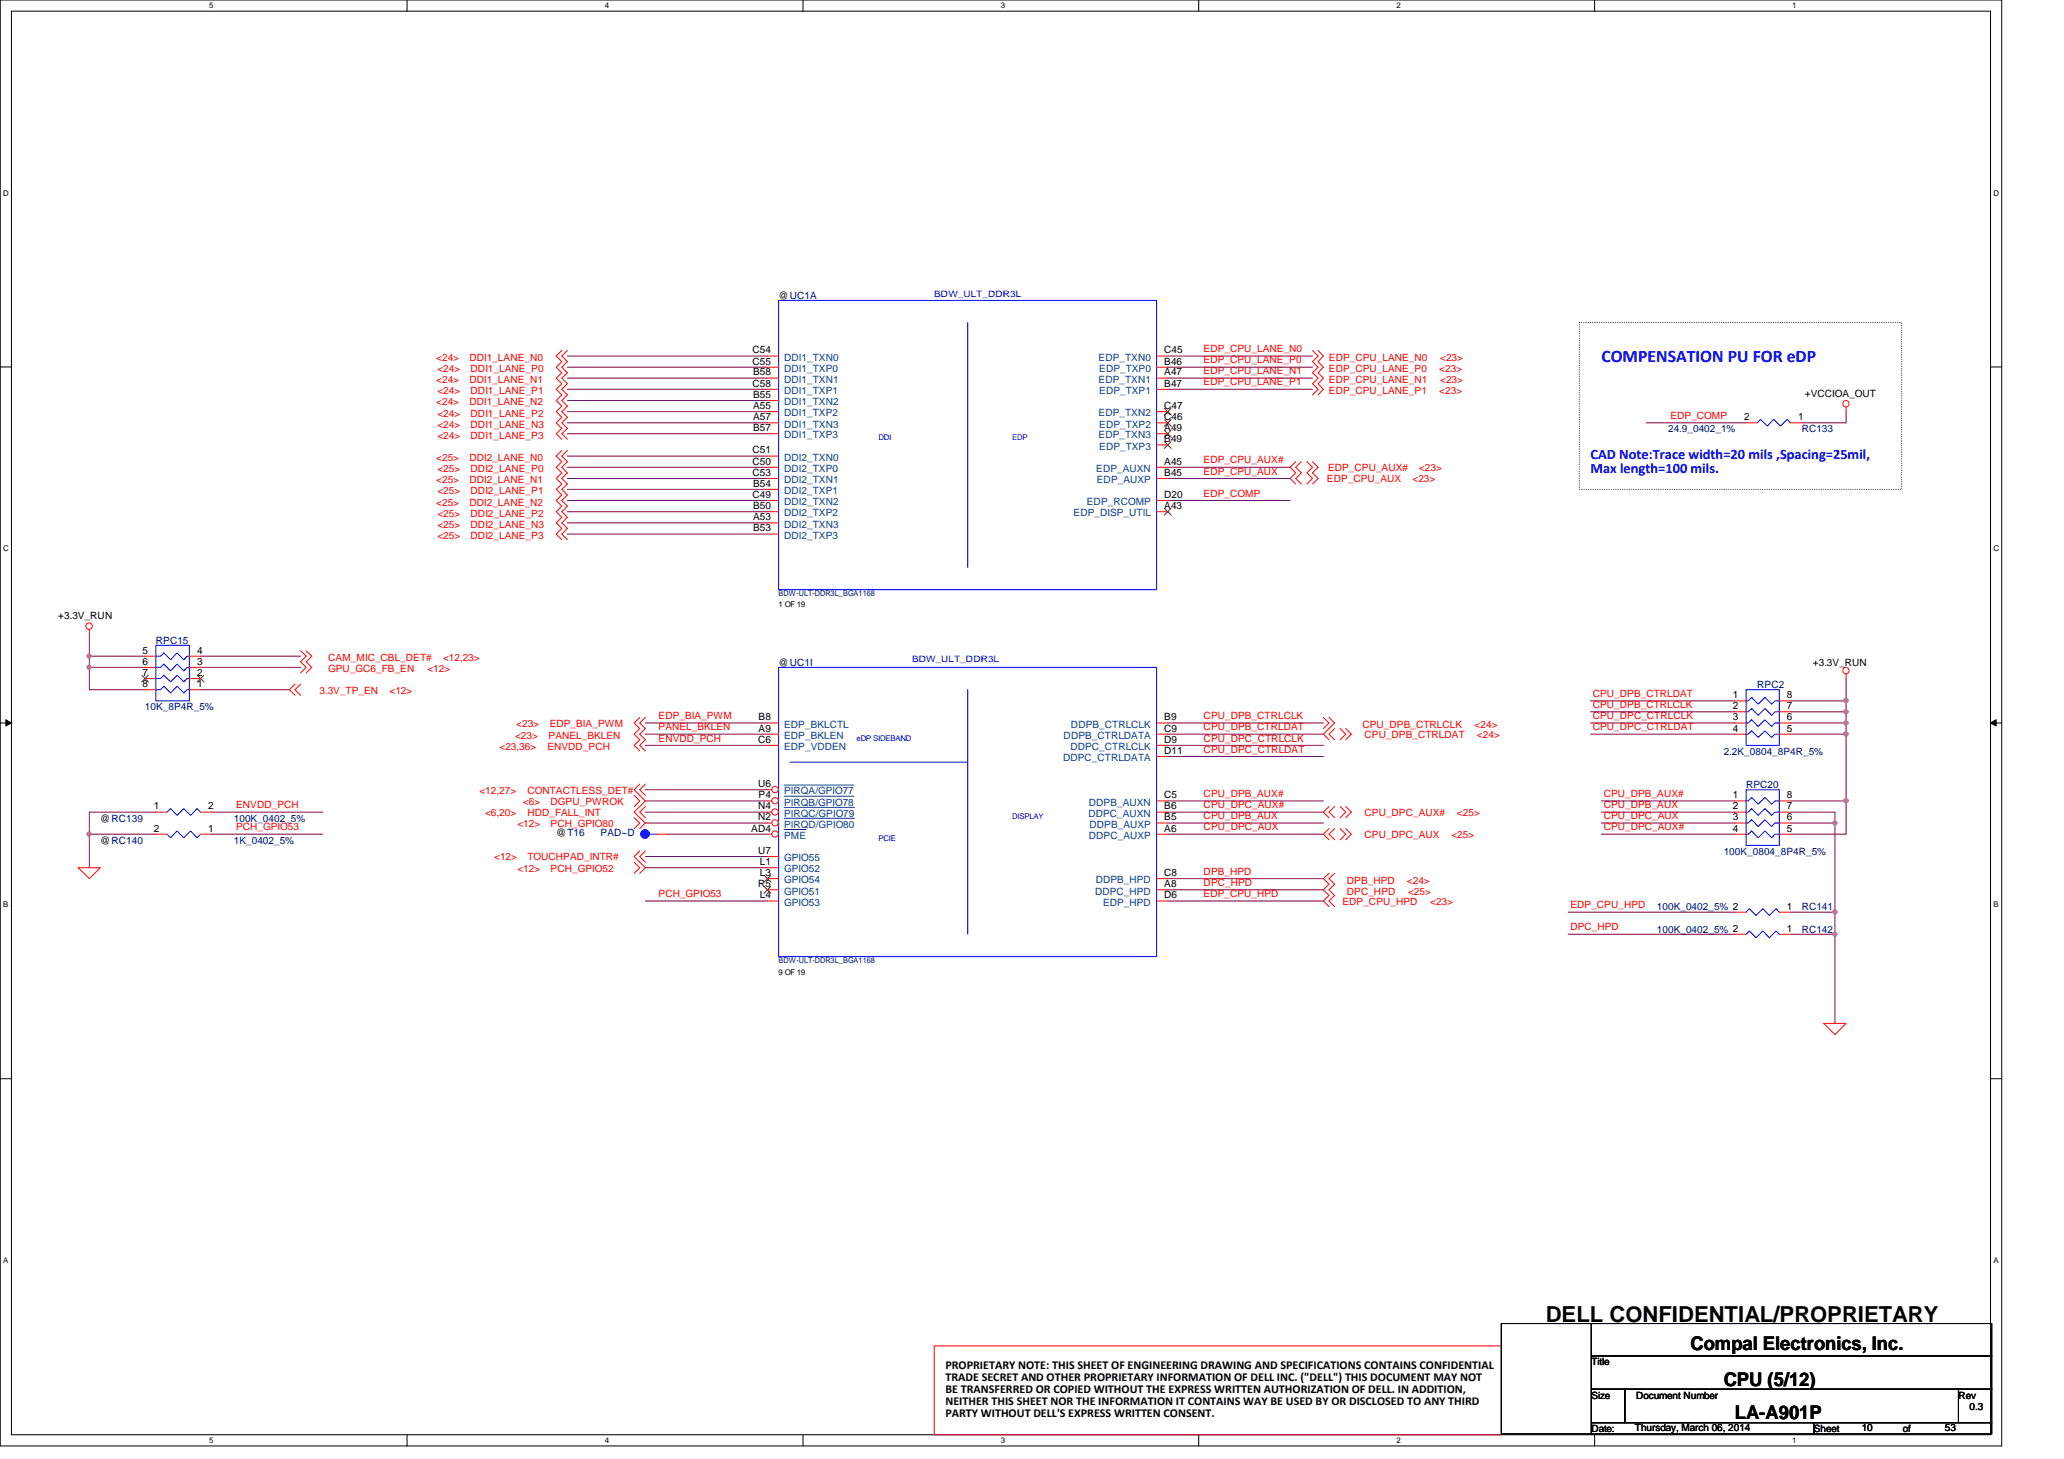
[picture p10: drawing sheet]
<svg xmlns="http://www.w3.org/2000/svg" width="297mm" height="210mm" viewBox="0 0 297 210" stroke-linecap="round" stroke-linejoin="round" font-family="sans-serif">
<path d="M0 0h288.1v208h-288.1zM1.6 1.6h284.9v204.8h-284.9z" fill="none" stroke="#000" stroke-width=".14"/>
<g fill="#fff">
<path d="M30.1 .2h.6v1.2h-.6z"/>
<path d="M30.1 206.6h.6v1.2h-.6z"/>
</g>
<path d="M58.6 0v1.6M58.6 206.4v1.6" fill="none" stroke="#000" stroke-width=".14"/>
<g fill="#fff">
<path d="M87 .2h.6v1.2h-.6z"/>
<path d="M87 206.6h.6v1.2h-.6z"/>
</g>
<path d="M115.6 0v1.6M115.6 206.4v1.6" fill="none" stroke="#000" stroke-width=".14"/>
<g fill="#fff">
<path d="M144 .2h.6v1.2h-.6z"/>
<path d="M144 206.6h.6v1.2h-.6z"/>
</g>
<path d="M172.5 0v1.6M172.5 206.4v1.6" fill="none" stroke="#000" stroke-width=".14"/>
<g fill="#fff">
<path d="M201 .2h.5v1.2h-.5z"/>
<path d="M201 206.6h.5v1.2h-.5z"/>
</g>
<path d="M229.5 0v1.6M229.5 206.4v1.6" fill="none" stroke="#000" stroke-width=".14"/>
<g fill="#fff">
<path d="M257.9 .2h.6v1.2h-.6z"/>
<path d="M257.9 206.6h.6v1.2h-.6z"/>
<path d="M.5 27.2h.7v1.2h-.7z"/>
<path d="M286.9 27.2h.8v1.2h-.8z"/>
<path d="M.5 78.4h.7v1.1h-.7z"/>
<path d="M286.9 78.4h.8v1.1h-.8z"/>
</g>
<path d="M0 52.8h1.6M286.5 52.8h1.6" fill="none" stroke="#000" stroke-width=".14"/>
<g fill="#fff">
<path d="M.5 129.6h.7v1.2h-.7z"/>
<path d="M286.9 129.6h.7v1.2h-.7z"/>
</g>
<path d="M0 104h1.6M.8 103.5l.8 .5-.8 .4zM286.5 104h1.6M286.5 104l.8-.5v.9z" fill="none" stroke="#000" stroke-width=".14"/>
<path d="M.8 103.5l.8 .5-.8 .4zM286.5 104l.8-.5v.9z" fill="#000"/>
<g fill="#fff">
<path d="M.5 180.8h.7v1.1h-.7z"/>
<path d="M286.9 180.8h.7v1.1h-.7z"/>
</g>
<path d="M177.7 132.8h.1M0 155.2h1.6M286.5 155.2h1.6" fill="none" stroke="#000" stroke-width=".14"/>
<path d="M227.3 46.4h46.4v24h-46.4z" fill="none" stroke="#000" stroke-width=".14" stroke-dasharray="0 .3"/>
<path d="M134.4 193.6h81.7v12.8h-81.7z" fill="none" stroke="#f00" stroke-width=".14"/>
<path d="M12.9 91.2v3.2" fill="none" stroke="#800040" stroke-width=".14"/>
<circle cx="12.8" cy="94.4" r=".3" fill="#f0f"/>
<circle cx="12.8" cy="94.4" r=".3" fill="none" stroke="#f0f" stroke-width=".14"/>
<g fill="none" stroke="#800040" stroke-width=".14">
<path d="M81.7 51.2h28.7M81.7 54.4h28.7M81.7 57.6h28.7M81.7 52.8h28.7M81.7 56h28.7M81.7 59.2h28.7M168.1 51.2h20.8M168.1 54.4h20.8M168.1 52.8h20.8M168.1 56h20.8M265.7 59.2v1.6h-6.4M81.7 60.8h28.7"/>
<path d="M81.7 62.4h28.7M81.7 65.6h28.7M81.7 68.8h28.7M81.7 67.2h28.7M81.7 70.4h28.7M168.1 72h17.6M168.1 68.8h17.6M168.1 67.2h17.6M236.9 60.8h14.4M12.9 99.2h8M20.9 94.4h-8v1.6M22.4 116.8h-9.5v3.2"/>
<path d="M30.4 116.8h16M92.9 113.6h17.5M92.9 104h17.5M92.9 107.2h17.5M168.1 118.4h22.4M168.1 115.2h22.4M168.1 104h22.4M168.1 105.6h22.4M168.1 116.8h22.4M168.1 107.2h22.4M168.1 108.8h22.4M30.4 120h16"/>
<path d="M92.9 129.6h17.5M168.1 129.6h22.4M168.1 120h22.4M168.1 126.4h22.4M168.1 128h22.4"/>
</g>
<circle cx="12.8" cy="120" r=".3" fill="#f0f"/>
<circle cx="12.8" cy="120" r=".3" fill="none" stroke="#f0f" stroke-width=".14"/>
<g fill="none" stroke="#800040" stroke-width=".14">
<path d="M81.7 72h28.7M81.7 75.2h28.7M81.7 73.6h28.7M81.7 76.8h28.7M92.9 105.6h17.5M92.9 116.8h17.5M92.9 118.4h17.5M92.9 115.2h17.5M265.7 102.4v1.6h-8M22.4 120h-9.5v4.8M92.9 123.2h17.5M92.9 124.8h17.5"/>
<path d="M96.1 120h14.3"/>
</g>
<circle cx="265.7" cy="102.4" r=".31" fill="#f0f"/>
<circle cx="265.7" cy="102.4" r=".31" fill="none" stroke="#f0f" stroke-width=".14"/>
<path d="M265.7 97.6v3.2h-8M257.7 102.4h8" fill="none" stroke="#800040" stroke-width=".14"/>
<circle cx="265.7" cy="100.8" r=".31" fill="#f0f"/>
<circle cx="265.7" cy="100.8" r=".31" fill="none" stroke="#f0f" stroke-width=".14"/>
<path d="M265.7 104v1.6" fill="none" stroke="#800040" stroke-width=".14"/>
<circle cx="265.7" cy="105.6" r=".32" fill="#f0f"/>
<circle cx="265.7" cy="105.6" r=".32" fill="none" stroke="#f0f" stroke-width=".14"/>
<circle cx="265.7" cy="104" r=".31" fill="#f0f"/>
<circle cx="265.7" cy="104" r=".31" fill="none" stroke="#f0f" stroke-width=".14"/>
<path d="M228.9 104h20.8M228.9 105.6h20.8M257.7 105.6h8v9.6M264.1 116.8v1.6M265.7 100.8v1.6M225.7 131.2h24M225.7 134.4h24M257.7 131.2h6.4v3.2h-6.4" fill="none" stroke="#800040" stroke-width=".14"/>
<circle cx="264.1" cy="134.4" r=".3" fill="#f0f"/>
<circle cx="264.1" cy="134.4" r=".3" fill="none" stroke="#f0f" stroke-width=".14"/>
<circle cx="264.1" cy="131.2" r=".3" fill="#f0f"/>
<circle cx="264.1" cy="131.2" r=".3" fill="none" stroke="#f0f" stroke-width=".14"/>
<path d="M230.5 116.8h19.2M230.5 118.4h19.2M230.5 115.2h19.2M257.7 115.2h8v4.8h-8M230.5 120h19.2M264.1 134.4v12.8" fill="none" stroke="#800040" stroke-width=".14"/>
<circle cx="265.7" cy="115.2" r=".31" fill="#f0f"/>
<circle cx="265.7" cy="115.2" r=".31" fill="none" stroke="#f0f" stroke-width=".14"/>
<path d="M257.7 116.8h6.4M257.7 118.4h6.4v12.8" fill="none" stroke="#800040" stroke-width=".14"/>
<circle cx="264.1" cy="118.4" r=".3" fill="#f0f"/>
<circle cx="264.1" cy="118.4" r=".3" fill="none" stroke="#f0f" stroke-width=".14"/>
<path d="M20.9 96h-8v3.2M28.9 94.4h14.4M28.9 96h14.4M28.9 99.2h12.8M228.9 100.8h20.8M228.9 102.4h20.8" fill="none" stroke="#800040" stroke-width=".14"/>
<circle cx="12.8" cy="96" r=".3" fill="#f0f"/>
<circle cx="12.8" cy="96" r=".3" fill="none" stroke="#f0f" stroke-width=".14"/>
<g fill="none" stroke="#f00" stroke-width=".14">
<path d="M80.9 50.4l-.9 .8 .9 .8-.9 .8 .9 .8-.9 .8 .9 .8-.9 .8 .9 .8-.9 .8 .9 .8-.9 .8 .9 .8-.9 .8 .9 .8-.9 .8 .9 .8M81.7 50.4l-.8 .8 .8 .8-.8 .8 .8 .8-.8 .8 .8 .8-.8 .8 .8 .8-.8 .8 .8 .8-.8 .8 .8 .8-.8 .8 .8 .8-.8 .8 .8 .8M110.4 51.2h1.7M110.4 52.8h1.7M110.4 54.4h1.7M110.4 56h1.7M110.4 57.6h1.7M110.4 59.2h1.7M166.5 52.8h1.6M166.5 51.2h1.6M166.5 54.4h1.6M166.5 56h1.6"/>
<path d="M166.5 59.2h1.6M188.9 50.4l.8 .8-.8 .8 .8 .8-.8 .8 .8 .8-.8 .8 .8 .8-.8 .8M189.7 50.4l.8 .8-.8 .8 .8 .8-.8 .8 .8 .8-.8 .8 .8 .8-.8 .8M265.7 58.6v.6M80.9 64.8l-.9 .8 .9 .8-.9 .8 .9 .8-.9 .8 .9 .8-.9 .8 .9 .8-.9 .8 .9 .8-.9 .8 .9 .8-.9 .8 .9 .8-.9 .8 .9 .8M81.7 64.8l-.8 .8 .8 .8-.8 .8 .8 .8-.8 .8 .8 .8-.8 .8 .8 .8-.8 .8 .8 .8-.8 .8 .8 .8-.8 .8 .8 .8-.8 .8 .8 .8M110.4 60.8h1.7M110.4 62.4h1.7M110.4 70.4h1.7M110.4 67.2h1.7M110.4 65.6h1.7M110.4 68.8h1.7"/>
<path d="M110.4 72h1.7M110.4 73.6h1.7M110.4 75.2h1.7M110.4 76.8h1.7M166.5 60.8h1.6M166.5 62.4h1.6M166.5 64h1.6M166.5 68.8h1.6M166.5 67.2h1.6M166.5 72h1.6M166.5 73.6h1.6M186.5 66.4l-.8 .8 .8 .8-.8 .8 .8 .8"/>
<path d="M187.3 66.4l-.8 .8 .8 .8-.8 .8 .8 .8M188.1 66.4l.8 .8-.8 .8 .8 .8-.8 .8M188.9 66.4l.8 .8-.8 .8 .8 .8-.8 .8M12.9 90.6v.6M42.5 98.4l-.8 .8 .8 .8M43.3 98.4l-.8 .8 .8 .8M43.3 93.6l.8 .8-.8 .8 .8 .8-.8 .8M44.1 93.6l.8 .8-.8 .8 .8 .8-.8 .8M265.7 97v.6M91.3 117.6l.8 .8-.8 .8M91.3 114.4l.8 .8-.8 .8M92.1 103.2l-.8 .8 .8 .8-.8 .8 .8 .8-.8 .8 .8 .8"/>
<path d="M92.1 112.8l-.8 .8 1.6 1.6-1.6 1.6 1.6 1.6-.8 .8M92.9 103.2l-.8 .8 .8 .8-.8 .8 .8 .8-.8 .8 .8 .8M92.9 112.8l-.8 .8 .8 .8M92.9 116l-.8 .8 .8 .8M190.5 103.2l.8 .8-.8 .8M191.3 103.2l.8 .8-1.6 1.6 .8 .8M191.3 116l-.8 .8 .8 .8M191.3 119.2l-.8 .8 .8 .8M192.1 116l-.8 .8 .8 .8M192.1 119.2l-.8 .8 .8 .8M192.1 104.8l-.8 .8 .8 .8M192.9 116l.8 .8-.8 .8"/>
<path d="M192.9 119.2l.8 .8-.8 .8M192.9 104.8l.8 .8-.8 .8M193.7 116l.8 .8-.8 .8M193.7 119.2l.8 .8-.8 .8M193.7 104.8l.8 .8-.8 .8M249.7 115.2h1.6M249.7 116.8h1.6M249.7 118.4h1.6M256.1 118.4h1.6M256.1 116.8h1.6M256.1 115.2h1.6M11.3 124.8h3.1l-1.5 1.6z"/>
<path d="M22.4 120h1.6M28.9 120h1.5M91.3 124l.8 .8-.8 .8M92.1 122.4l-.8 .8 1.6 1.6-.8 .8M92.9 122.4l-.8 .8 .8 .8M191.3 125.6l-.8 .8 .8 .8-.8 .8 .8 .8-.8 .8 .8 .8M192.1 125.6l-.8 .8 .8 .8-.8 .8 .8 .8-.8 .8 .8 .8M249.7 120h1.6M249.7 131.2h1.6M249.7 134.4h1.6M256.1 120h1.6M256.1 131.2h1.6"/>
<path d="M256.1 134.4h1.6M262.5 147.2h3.2l-1.6 1.6z"/>
<circle cx="265.6" cy="58.1" r=".46"/>
<circle cx="12.8" cy="90.1" r=".47"/>
<circle cx="265.6" cy="96.5" r=".46"/>
</g>
<path d="M216.1 190.4h12.9v15.9h-12.9zM229 190.4h57.6v4.7h-57.6zM229 195.1h57.6v4.8h-57.6zM229 199.9h4.8v4.8h-4.8zM233.8 199.9h48.1v4.8h-48.1zM281.9 199.9h4.7v4.8h-4.7zM229 204.7h32v1.6h-32zM261 204.7h25.6v1.6h-25.6z" fill="none" stroke="#000" stroke-width=".14"/>
<g fill="none" stroke="#00f" stroke-width=".14">
<path d="M112.1 43.2h54.4v41.6h-54.4zM139.3 46.4v35.2M251.3 113.6h4.8v8h-4.8zM251.3 116.8h.3l.5-.5 .9 1 1-1 1 1 .4-.5h.7M252.1 114.7l-.2 .2M252.1 116.3l-.2 .2M252.1 117.9l-.2 .2M256.1 115.2h-.7l-.4 .5-1-1-1 1-.9-1-.5 .5h-.3M256.1 118.4h-.7l-.4 .5-1-1-1 1-.9-1-.5 .5h-.3M24 120l.5 .5 1-1 1 1 .9-1 1 1 .5-.5M251.3 131.2l.5-.5 .9 1 1-1 .9 1 1-1 .5 .5M251.3 134.4l.5-.5 .9 1 1-1 .9 1 1-1 .5 .5"/>
<path d="M251.3 120h.3l.5-.5 .9 1 1-1 1 1 .4-.5h.7"/>
</g>
<path d="M167.6 58.8l1 .9M168.5 58.8l-.9 .9M167.6 60.4l1 .9M167.6 61.9l1 1M167.6 63.5l1 1M167.6 73.2l1 .9M168.5 60.4l-.9 .9M168.5 61.9l-.9 1M168.5 63.5l-.9 1M168.5 73.2l-.9 .9" fill="none" stroke="#804000" stroke-width=".14"/>
<circle cx="92.8" cy="120" r=".63" fill="#00f"/>
<g fill="none" stroke="#00f" stroke-width=".14">
<path d="M112.1 96h54.4v41.6h-54.4zM139.3 99.2v35.2M251.3 99.2h4.8v8h-4.8zM24 116.8l.5-.5 1 1 1-1 .9 1 1-1 .5 .5M113.7 109.6h25.6M251.3 105.6h.3l.5-.4 .9 .9 1-.9 1 .9 .4-.5h.7M251.3 100.8h.3l.5-.5 .9 1 1-1 1 1 .4-.5h.7M251.3 102.4h.3l.5-.5 .9 1 1-1 1 1 .4-.5h.7M251.3 104h.3l.5-.5 .9 1 1-1 1 1 .4-.5h.7M252.1 100.3l-.2 .2M252.1 101.9l-.2 .2M252.1 103.5l-.2 .2"/>
<path d="M93.5 120h.9"/>
<circle cx="92.8" cy="120" r=".63"/>
</g>
<g fill="none" stroke="#f00" stroke-width=".14">
<path d="M22.4 116.8h1.6M28.9 116.8h1.5M110.4 105.6h1.7M166.5 116.8h1.6M166.5 118.4h1.6M249.7 100.8h1.6M249.7 102.4h1.6M249.7 104h1.6M249.7 105.6h1.6M256.1 105.6h1.6M256.1 104h1.6M256.1 102.4h1.6"/>
<path d="M256.1 100.8h1.6M94.4 120h1.7M110.4 129.6h1.7M110.4 128h1.7M110.4 126.4h1.7M110.4 124.8h1.7M110.4 123.2h1.7M166.5 120h1.6"/>
</g>
<path d="M110 127.6l1 .9M110 125.9l1 1M110.9 127.6l-1 .9M110.9 125.9l-1 1" fill="none" stroke="#804000" stroke-width=".14"/>
<circle cx="111.5" cy="120" r=".46" fill="#fff"/>
<g fill="none" stroke="#f00" stroke-width=".14">
<path d="M110.4 120h.7"/>
<circle cx="111.5" cy="120" r=".46"/>
</g>
<path d="M112.9 119.3h3.1" fill="none" stroke="#004080" stroke-width=".14"/>
<circle cx="111.5" cy="118.4" r=".46" fill="#fff"/>
<g fill="none" stroke="#f00" stroke-width=".14">
<path d="M110.4 118.4h.7"/>
<circle cx="111.5" cy="118.4" r=".46"/>
</g>
<path d="M112.9 117.7h10.1" fill="none" stroke="#004080" stroke-width=".14"/>
<circle cx="111.5" cy="116.8" r=".46" fill="#fff"/>
<g fill="none" stroke="#f00" stroke-width=".14">
<path d="M110.4 116.8h.7M110.4 107.2h1.7M110.4 104h1.7M166.5 104h1.6M166.5 105.6h1.6M166.5 107.2h1.6M166.5 108.8h1.6M166.5 115.2h1.6M166.5 126.4h1.6M166.5 129.6h1.6M166.5 128h1.6"/>
<circle cx="111.5" cy="116.8" r=".46"/>
</g>
<path d="M112.9 116.2h10.1" fill="none" stroke="#004080" stroke-width=".14"/>
<circle cx="111.5" cy="113.6" r=".46" fill="#fff"/>
<g fill="none" stroke="#f00" stroke-width=".14">
<path d="M110.4 113.6h.7"/>
<circle cx="111.5" cy="113.6" r=".46"/>
</g>
<path d="M112.9 112.9h10" fill="none" stroke="#004080" stroke-width=".14"/>
<circle cx="111.5" cy="115.2" r=".46" fill="#fff"/>
<g fill="none" stroke="#f00" stroke-width=".14">
<path d="M251.3 60.8h1.6M257.7 60.8h1.6M20.9 94.4h1.5M20.9 96h1.5M20.9 97.6h1.5M20.9 99.2h1.5M27.3 99.2h1.6M27.3 97.6h1.6M27.3 96h1.6M27.3 94.4h1.6M110.4 115.2h.7"/>
<circle cx="111.5" cy="115.2" r=".46"/>
</g>
<path d="M112.9 114.6h10" fill="none" stroke="#004080" stroke-width=".14"/>
<path d="M252.9 60.8l.5-.5 .9 1 1-1 .9 1 1-1 .5 .5M22.4 92.8h4.9v8h-4.9zM22.4 97.6h.7l.5-.4 .9 .9 1-.9 1 .9 .4-.5h.4M22.4 94.4h.7l.5-.5 .9 1 1-1 1 1 .4-.5h.4M22.4 99.2h.7l.5-.5 .9 1 1-1 1 1 .4-.5h.4M22.4 96h.7l.5-.5 .9 1 1-1 1 1 .4-.5h.4M26.6 99.5l-.1 .2M26.6 98l-.1 .1M26.6 96.4l-.1 .1" fill="none" stroke="#00f" stroke-width=".14"/>
<path d="M20.4 97.2l1 .9M21.3 97.2l-.9 .9M28.4 97.2l1 .9M29.3 97.2l-.9 .9" fill="none" stroke="#804000" stroke-width=".14"/>
<circle cx="12.8" cy="94.4" r=".3" fill="#f0f"/>
<circle cx="12.8" cy="94.4" r=".3" fill="none" stroke="#f0f" stroke-width=".14"/>
<circle cx="12.8" cy="120" r=".3" fill="#f0f"/>
<circle cx="12.8" cy="120" r=".3" fill="none" stroke="#f0f" stroke-width=".14"/>
<circle cx="265.7" cy="102.4" r=".31" fill="#f0f"/>
<circle cx="265.7" cy="102.4" r=".31" fill="none" stroke="#f0f" stroke-width=".14"/>
<circle cx="265.7" cy="100.8" r=".31" fill="#f0f"/>
<circle cx="265.7" cy="100.8" r=".31" fill="none" stroke="#f0f" stroke-width=".14"/>
<circle cx="265.7" cy="105.6" r=".32" fill="#f0f"/>
<circle cx="265.7" cy="105.6" r=".32" fill="none" stroke="#f0f" stroke-width=".14"/>
<circle cx="265.7" cy="104" r=".31" fill="#f0f"/>
<circle cx="265.7" cy="104" r=".31" fill="none" stroke="#f0f" stroke-width=".14"/>
<circle cx="264.1" cy="134.4" r=".3" fill="#f0f"/>
<circle cx="264.1" cy="134.4" r=".3" fill="none" stroke="#f0f" stroke-width=".14"/>
<circle cx="264.1" cy="131.2" r=".3" fill="#f0f"/>
<circle cx="264.1" cy="131.2" r=".3" fill="none" stroke="#f0f" stroke-width=".14"/>
<circle cx="265.7" cy="115.2" r=".31" fill="#f0f"/>
<circle cx="265.7" cy="115.2" r=".31" fill="none" stroke="#f0f" stroke-width=".14"/>
<circle cx="264.1" cy="118.4" r=".3" fill="#f0f"/>
<circle cx="264.1" cy="118.4" r=".3" fill="none" stroke="#f0f" stroke-width=".14"/>
<circle cx="12.8" cy="96" r=".3" fill="#f0f"/>
<circle cx="12.8" cy="96" r=".3" fill="none" stroke="#f0f" stroke-width=".14"/>
<text font-size="3.2" x="222.5" y="190.2">DELL CONFIDENTIAL/PROPRIETARY</text>
<g font-size="2.7">
<text x="243.3" y="194.3">Compal Electronics, Inc.</text>
<text x="248.1" y="199.4">CPU (5/12)</text>
<text x="249.7" y="204.2">LA-A901P</text>
</g>
<text font-size="2.5" fill="#00f" x="230.5" y="52">COMPENSATION PU FOR eDP</text>
<g font-size="2.1" fill="#00f">
<text x="228.9" y="66">CAD Note:Trace width=20 mils ,Spacing=25mil,</text>
<text x="228.9" y="68.1">Max length=100 mils.</text>
</g>
<g font-size="1.7">
<text x="136.1" y="196.9">PROPRIETARY NOTE: THIS SHEET OF ENGINEERING DRAWING AND SPECIFICATIONS CONTAINS CONFIDENTIAL</text>
<text x="136.1" y="198.6">TRADE SECRET AND OTHER PROPRIETARY INFORMATION OF DELL INC. (&quot;DELL&quot;) THIS DOCUMENT MAY NOT</text>
<text x="136.1" y="200.4">BE TRANSFERRED OR COPIED WITHOUT THE EXPRESS WRITTEN AUTHORIZATION OF DELL. IN ADDITION,</text>
<text x="136.1" y="202.1">NEITHER THIS SHEET NOR THE INFORMATION IT CONTAINS WAY BE USED BY OR DISCLOSED TO ANY THIRD</text>
<text x="136.1" y="203.8">PARTY WITHOUT DELL'S EXPRESS WRITTEN CONSENT.</text>
</g>
<g font-size="1.4">
<text x="112.1" y="43">@UC1A</text>
<text x="108.3" y="50.8">C54</text>
<text x="108.3" y="52.5">C55</text>
<text x="167.6" y="52.5">B46</text>
<text x="167.6" y="50.8">C45</text>
<text x="108.3" y="55.6">C58</text>
<text x="108.4" y="54">B58</text>
<text x="108.4" y="57.2">B55</text>
<text x="108.4" y="58.8">A55</text>
<text x="167.6" y="55.6">B47</text>
<text x="167.6" y="54">A47</text>
<text x="167.6" y="58.8">C47</text>
<text x="259.8" y="57.1">+VCCIOA_OUT</text>
<text x="108.3" y="65.2">C51</text>
<text x="108.4" y="60.5">A57</text>
<text x="108.4" y="62">B57</text>
<text x="167.6" y="60.5">C46</text>
<text x="167.6" y="63.6">B49</text>
<text x="167.6" y="62">A49</text>
<text x="251" y="60.5">2</text>
<text x="258.8" y="60.5">1</text>
<text x="108.3" y="66.8">C50</text>
<text x="108.3" y="68.5">C53</text>
<text x="108.3" y="71.6">C49</text>
<text x="108.4" y="70">B54</text>
<text x="167.6" y="68.5">B45</text>
<text x="167.6" y="66.8">A45</text>
<text x="167.6" y="71.6">D20</text>
<text x="108.4" y="73.2">B50</text>
<text x="108.4" y="74.8">A53</text>
<text x="108.4" y="76.5">B53</text>
<text x="167.6" y="73.2">A43</text>
<text x="8.4" y="89.1">+3.3V_RUN</text>
<text x="20.5" y="94">5</text>
<text x="20.5" y="95.6">6</text>
<text x="28.4" y="95.6">3</text>
<text x="28.4" y="94">4</text>
<text x="112.1" y="95.8">@UC1I</text>
<text x="260.9" y="95.8">+3.3V_RUN</text>
<text x="20.5" y="97.2">7</text>
<text x="20.5" y="98.8">8</text>
<text x="28.4" y="98.8">1</text>
<text x="28.4" y="97.2">2</text>
<text x="249.4" y="100.5">1</text>
<text x="257.2" y="100.5">8</text>
<text x="109.1" y="106.8">C6</text>
<text x="109.2" y="105.2">A9</text>
<text x="109.2" y="103.6">B8</text>
<text x="167.6" y="103.6">B9</text>
<text x="167.6" y="105.2">C9</text>
<text x="167.6" y="106.8">D9</text>
<text x="249.4" y="102">2</text>
<text x="249.4" y="103.6">3</text>
<text x="249.4" y="105.2">4</text>
<text x="257.2" y="105.2">5</text>
<text x="257.2" y="103.6">6</text>
<text x="257.2" y="102">7</text>
<text x="109.1" y="113.2">U6</text>
<text x="167.6" y="108.5">D11</text>
<text x="14.4" y="118.2">@RC139</text>
<text x="22.1" y="119.6">2</text>
<text x="22.1" y="116.5">1</text>
<text x="30" y="119.6">1</text>
<text x="30" y="116.5">2</text>
<text x="108.1" y="119.6">AD4</text>
<text x="109.1" y="118">N2</text>
<text x="109.1" y="116.5">N4</text>
<text x="109.2" y="114.9">P4</text>
<text x="167.6" y="118">B5</text>
<text x="167.6" y="119.6">A6</text>
<text x="167.6" y="114.9">C5</text>
<text x="167.6" y="116.5">B6</text>
<text x="249.4" y="114.9">1</text>
<text x="249.4" y="116.5">2</text>
<text x="249.4" y="118">3</text>
<text x="249.4" y="119.6">4</text>
<text x="257.2" y="119.6">5</text>
<text x="257.2" y="118">6</text>
<text x="257.2" y="116.5">7</text>
<text x="257.2" y="114.9">8</text>
<text x="14.4" y="121.4">@RC140</text>
<text x="80" y="120.3">@T16</text>
<text x="109.1" y="122.9">U7</text>
<text x="109.3" y="124.5">L1</text>
<text x="109.1" y="127.6">R5</text>
<text x="109.3" y="129.2">L4</text>
<text x="109.3" y="126">L3</text>
<text x="167.6" y="129.2">D6</text>
<text x="167.6" y="126">C8</text>
<text x="167.6" y="127.6">A8</text>
<text x="257.2" y="130.9">1</text>
<text x="257.2" y="134">1</text>
<text x="229" y="196.4">Title</text>
<text x="229" y="201.2">Size</text>
<text x="235.5" y="201.2">Document Number</text>
<text x="281.9" y="201.2">Rev</text>
<text x="283.5" y="202.8">0.3</text>
<text x="229" y="206">Date:</text>
<text x="235.3" y="205.9">Thursday, March 06, 2014</text>
<text x="261" y="206">Sheet</text>
<text x="267.9" y="205.9">10</text>
<text x="273.9" y="206">of</text>
<text x="279.9" y="205.9">53</text>
</g>
<g font-size="1.4" fill="#f00">
<text x="62.8" y="51.9">&lt;24&gt;</text>
<text x="62.9" y="53.5">&lt;24&gt;</text>
<text x="67.6" y="51.9">DDI1_LANE_N0</text>
<text x="67.7" y="53.5">DDI1_LANE_P0</text>
<text x="173.2" y="50.7">EDP_CPU_LANE_N0</text>
<text x="173.2" y="53.8">EDP_CPU_LANE_N1</text>
<text x="173.2" y="52.3">EDP_CPU_LANE_P0</text>
<text x="191.3" y="53.5">EDP_CPU_LANE_P0</text>
<text x="191.3" y="51.9">EDP_CPU_LANE_N0</text>
<text x="207.1" y="53.5">&lt;23&gt;</text>
<text x="207.3" y="51.9">&lt;23&gt;</text>
<text x="62.8" y="58.3">&lt;24&gt;</text>
<text x="62.8" y="55.1">&lt;24&gt;</text>
<text x="62.9" y="56.7">&lt;24&gt;</text>
<text x="62.9" y="59.9">&lt;24&gt;</text>
<text x="67.6" y="58.3">DDI1_LANE_N2</text>
<text x="67.6" y="55.1">DDI1_LANE_N1</text>
<text x="67.7" y="56.7">DDI1_LANE_P1</text>
<text x="67.7" y="59.9">DDI1_LANE_P2</text>
<text x="173.2" y="55.5">EDP_CPU_LANE_P1</text>
<text x="191.3" y="56.7">EDP_CPU_LANE_P1</text>
<text x="191.3" y="55.1">EDP_CPU_LANE_N1</text>
<text x="207.1" y="56.7">&lt;23&gt;</text>
<text x="207.3" y="55.1">&lt;23&gt;</text>
<text x="62.9" y="61.5">&lt;24&gt;</text>
<text x="62.9" y="63.1">&lt;24&gt;</text>
<text x="67.7" y="61.5">DDI1_LANE_N3</text>
<text x="67.7" y="63.1">DDI1_LANE_P3</text>
<text x="240.4" y="60.3">EDP_COMP</text>
<text x="62.8" y="66.3">&lt;25&gt;</text>
<text x="62.8" y="69.5">&lt;25&gt;</text>
<text x="62.9" y="67.9">&lt;25&gt;</text>
<text x="62.9" y="71.1">&lt;25&gt;</text>
<text x="67.6" y="66.3">DDI2_LANE_N0</text>
<text x="67.6" y="69.5">DDI2_LANE_N1</text>
<text x="67.7" y="67.9">DDI2_LANE_P0</text>
<text x="67.7" y="71.1">DDI2_LANE_P1</text>
<text x="173.2" y="71.5">EDP_COMP</text>
<text x="173.2" y="68.3">EDP_CPU_AUX</text>
<text x="173.2" y="66.7">EDP_CPU_AUX#</text>
<text x="191" y="69.4">EDP_CPU_AUX</text>
<text x="191.1" y="67.8">EDP_CPU_AUX#</text>
<text x="203.3" y="69.4">&lt;23&gt;</text>
<text x="204.2" y="67.8">&lt;23&gt;</text>
<text x="62.8" y="72.7">&lt;25&gt;</text>
<text x="62.9" y="75.9">&lt;25&gt;</text>
<text x="62.9" y="77.5">&lt;25&gt;</text>
<text x="62.9" y="74.3">&lt;25&gt;</text>
<text x="67.6" y="72.7">DDI2_LANE_N2</text>
<text x="67.7" y="75.9">DDI2_LANE_N3</text>
<text x="67.7" y="77.5">DDI2_LANE_P3</text>
<text x="67.7" y="74.3">DDI2_LANE_P2</text>
<text x="47.2" y="95.1">CAM_MIC_CBL_DET#</text>
<text x="63.8" y="95.1">&lt;12,23&gt;</text>
<text x="46" y="99.8">3.3V_TP_EN</text>
<text x="47.2" y="96.7">GPU_GC6_FB_EN</text>
<text x="56" y="99.8">&lt;12&gt;</text>
<text x="61.5" y="96.7">&lt;12&gt;</text>
<text x="229.2" y="100.3">CPU_DPB_CTRLDAT</text>
<text x="229.2" y="101.9">CPU_DPB_CTRLCLK</text>
<text x="71.9" y="107.9">&lt;23,36&gt;</text>
<text x="74.1" y="106.3">&lt;23&gt;</text>
<text x="74.3" y="104.6">&lt;23&gt;</text>
<text x="78.8" y="107.9">ENVDD_PCH</text>
<text x="78.9" y="106.3">PANEL_BKLEN</text>
<text x="79.1" y="104.6">EDP_BIA_PWM</text>
<text x="94.8" y="103.5">EDP_BIA_PWM</text>
<text x="94.8" y="106.7">ENVDD_PCH</text>
<text x="94.8" y="105.1">PANEL_BKLEN</text>
<text x="173.2" y="103.5">CPU_DPB_CTRLCLK</text>
<text x="173.2" y="105.1">CPU_DPB_CTRLDAT</text>
<text x="173.2" y="106.7">CPU_DPC_CTRLCLK</text>
<text x="196.1" y="104.7">CPU_DPB_CTRLCLK</text>
<text x="196.4" y="106.2">CPU_DPB_CTRLDAT</text>
<text x="212.2" y="104.7">&lt;24&gt;</text>
<text x="212.6" y="106.2">&lt;24&gt;</text>
<text x="229.2" y="103.5">CPU_DPC_CTRLCLK</text>
<text x="229.2" y="105.1">CPU_DPC_CTRLDAT</text>
<text x="173.2" y="108.3">CPU_DPC_CTRLDAT</text>
<text x="34" y="119.5">PCH_GPIO53</text>
<text x="34" y="116.3">ENVDD_PCH</text>
<text x="69" y="114.2">&lt;12,27&gt;</text>
<text x="69.8" y="117.4">&lt;6,20&gt;</text>
<text x="74.5" y="119">&lt;12&gt;</text>
<text x="75.3" y="115.8">&lt;6&gt;</text>
<text x="75.9" y="114.2">CONTACTLESS_DET#</text>
<text x="75.9" y="117.4">HDD_FALL_INT</text>
<text x="79.2" y="119">PCH_GPIO80</text>
<text x="79.2" y="115.8">DGPU_PWROK</text>
<text x="173.2" y="117.9">CPU_DPB_AUX</text>
<text x="173.2" y="114.7">CPU_DPB_AUX#</text>
<text x="173.2" y="119.5">CPU_DPC_AUX</text>
<text x="173.2" y="116.3">CPU_DPC_AUX#</text>
<text x="196.4" y="117.4">CPU_DPC_AUX#</text>
<text x="209.7" y="117.4">&lt;25&gt;</text>
<text x="230.8" y="116.3">CPU_DPB_AUX</text>
<text x="230.8" y="117.9">CPU_DPC_AUX</text>
<text x="230.8" y="119.5">CPU_DPC_AUX#</text>
<text x="230.8" y="114.7">CPU_DPB_AUX#</text>
<text x="71.1" y="123.8">&lt;12&gt;</text>
<text x="74.5" y="125.4">&lt;12&gt;</text>
<text x="75.9" y="123.8">TOUCHPAD_INTR#</text>
<text x="79.2" y="125.4">PCH_GPIO52</text>
<text x="173.2" y="125.9">DPB_HPD</text>
<text x="196.4" y="120.6">CPU_DPC_AUX</text>
<text x="208.9" y="120.6">&lt;25&gt;</text>
<text x="94.8" y="129.1">PCH_GPIO53</text>
<text x="173.2" y="127.5">DPC_HPD</text>
<text x="173.2" y="129.1">EDP_CPU_HPD</text>
<text x="193.2" y="130.2">EDP_CPU_HPD</text>
<text x="193.8" y="127.1">DPB_HPD</text>
<text x="193.8" y="128.7">DPC_HPD</text>
<text x="202.5" y="127.1">&lt;24&gt;</text>
<text x="202.6" y="128.7">&lt;25&gt;</text>
<text x="205.8" y="130.2">&lt;23&gt;</text>
<text x="226" y="130.7">EDP_CPU_HPD</text>
<text x="226" y="133.9">DPC_HPD</text>
</g>
<g font-size="1.4" fill="#004080">
<text x="112.9" y="51.9">DDI1_TXN0</text>
<text x="112.9" y="53.5">DDI1_TXP0</text>
<text x="158.1" y="51.9">EDP_TXN0</text>
<text x="158.2" y="53.5">EDP_TXP0</text>
<text x="112.9" y="55.1">DDI1_TXN1</text>
<text x="112.9" y="56.7">DDI1_TXP1</text>
<text x="112.9" y="58.3">DDI1_TXN2</text>
<text x="112.9" y="59.9">DDI1_TXP2</text>
<text x="158.1" y="55.1">EDP_TXN1</text>
<text x="158.1" y="59.9">EDP_TXN2</text>
<text x="158.2" y="56.7">EDP_TXP1</text>
<text x="112.9" y="61.5">DDI1_TXN3</text>
<text x="112.9" y="63.1">DDI1_TXP3</text>
<text x="158.1" y="63.1">EDP_TXN3</text>
<text x="158.2" y="61.5">EDP_TXP2</text>
<text x="158.2" y="64.7">EDP_TXP3</text>
<text x="112.9" y="71.1">DDI2_TXP1</text>
<text x="112.9" y="67.9">DDI2_TXP0</text>
<text x="112.9" y="66.3">DDI2_TXN0</text>
<text x="112.9" y="69.5">DDI2_TXN1</text>
<text x="157.8" y="67.9">EDP_AUXN</text>
<text x="157.9" y="69.5">EDP_AUXP</text>
<text x="112.9" y="72.7">DDI2_TXN2</text>
<text x="112.9" y="74.3">DDI2_TXP2</text>
<text x="112.9" y="75.9">DDI2_TXN3</text>
<text x="112.9" y="77.5">DDI2_TXP3</text>
<text x="154.5" y="74.3">EDP_DISP_UTIL</text>
<text x="156.4" y="72.7">EDP_RCOMP</text>
<text x="112.9" y="106.3">EDP_BKLEN</text>
<text x="112.9" y="107.9">EDP_VDDEN</text>
<text x="112.9" y="104.7">EDP_BKLCTL</text>
<text x="153.1" y="106.3">DDPB_CTRLDATA</text>
<text x="154" y="107.9">DDPC_CTRLCLK</text>
<text x="154.1" y="104.7">DDPB_CTRLCLK</text>
<text x="153" y="109.5">DDPC_CTRLDATA</text>
<text x="112.9" y="119.1">PIRQD/GPIO80</text>
<text x="112.9" y="117.5">PIRQC/GPIO79</text>
<text x="112.9" y="114.3">PIRQA/GPIO77</text>
<text x="112.9" y="115.9">PIRQB/GPIO78</text>
<text x="156.6" y="117.5">DDPC_AUXN</text>
<text x="156.7" y="115.9">DDPB_AUXN</text>
<text x="156.8" y="119.1">DDPB_AUXP</text>
<text x="112.9" y="125.5">GPIO52</text>
<text x="112.9" y="123.9">GPIO55</text>
<text x="112.9" y="120.7">PME</text>
<text x="156.7" y="120.7">DDPC_AUXP</text>
<text x="112.9" y="130.3">GPIO53</text>
<text x="112.9" y="128.7">GPIO51</text>
<text x="112.9" y="127.1">GPIO54</text>
<text x="157.6" y="128.7">DDPC_HPD</text>
<text x="157.7" y="127.1">DDPB_HPD</text>
<text x="158.7" y="130.3">EDP_HPD</text>
</g>
<g font-size="1.4" fill="#000080">
<text x="240.1" y="62.2">24.9_0402_1%</text>
<text x="259.3" y="62.2">RC133</text>
<text x="22.4" y="92.6">RPC15</text>
<text x="252.9" y="99">RPC2</text>
<text x="20.9" y="102.2">10K_8P4R_5%</text>
<text x="248.1" y="108.6">2.2K_0804_8P4R_5%</text>
<text x="251.3" y="113.4">RPC20</text>
<text x="33.7" y="118.2">100K_0402_5%</text>
<text x="33.7" y="121.4">1K_0402_5%</text>
<text x="86.4" y="120.3">PAD~D</text>
<text x="248.1" y="123">100K_0804_8P4R_5%</text>
<text x="238.5" y="131">100K_0402_5% 2</text>
<text x="259.3" y="131">RC141</text>
<text x="238.5" y="134.2">100K_0402_5% 2</text>
<text x="259.3" y="134.2">RC142</text>
</g>
<g font-size="1.3" fill="#00f">
<text x="134.4" y="42.8">BDW_ULT_DDR3L</text>
<text x="131.3" y="95.3">BDW_ULT_DDR3L</text>
</g>
<g font-size="1.1">
<text x="30.1" y="1.1">5</text>
<text x="87" y="1.1">4</text>
<text x="144" y="1.1">3</text>
<text x="201" y="1.1">2</text>
<text x="257.9" y="1.1">1</text>
<text x=".5" y="28.2">D</text>
<text x="286.9" y="28.2">D</text>
<text x=".5" y="79.3">C</text>
<text x="286.9" y="79.3">C</text>
<text x="112.1" y="87.4">1 OF 19</text>
<text x=".5" y="130.6">B</text>
<text x="286.9" y="130.6">B</text>
<text x="112.1" y="140.2">9 OF 19</text>
<text x=".5" y="181.7">A</text>
<text x="286.9" y="181.7">A</text>
<text x="30.1" y="207.6">5</text>
<text x="87" y="207.6">4</text>
<text x="144" y="207.6">3</text>
<text x="201" y="207.6">2</text>
<text x="257.9" y="207.6">1</text>
</g>
<g font-size="1.1" fill="#00f">
<text x="126.4" y="63.4">DDI</text>
<text x="145.7" y="63.4">EDP</text>
<text x="123.3" y="106.6">eDP SIDEBAND</text>
<text x="145.7" y="117.8">DISPLAY</text>
<text x="126.4" y="121">PCIE</text>
</g>
<g font-size="1.1" fill="#000080">
<text x="112.1" y="85.8">BDW-ULT-DDR3L_BGA1168</text>
<text x="112.1" y="138.6">BDW-ULT-DDR3L_BGA1168</text>
</g>
</svg>
